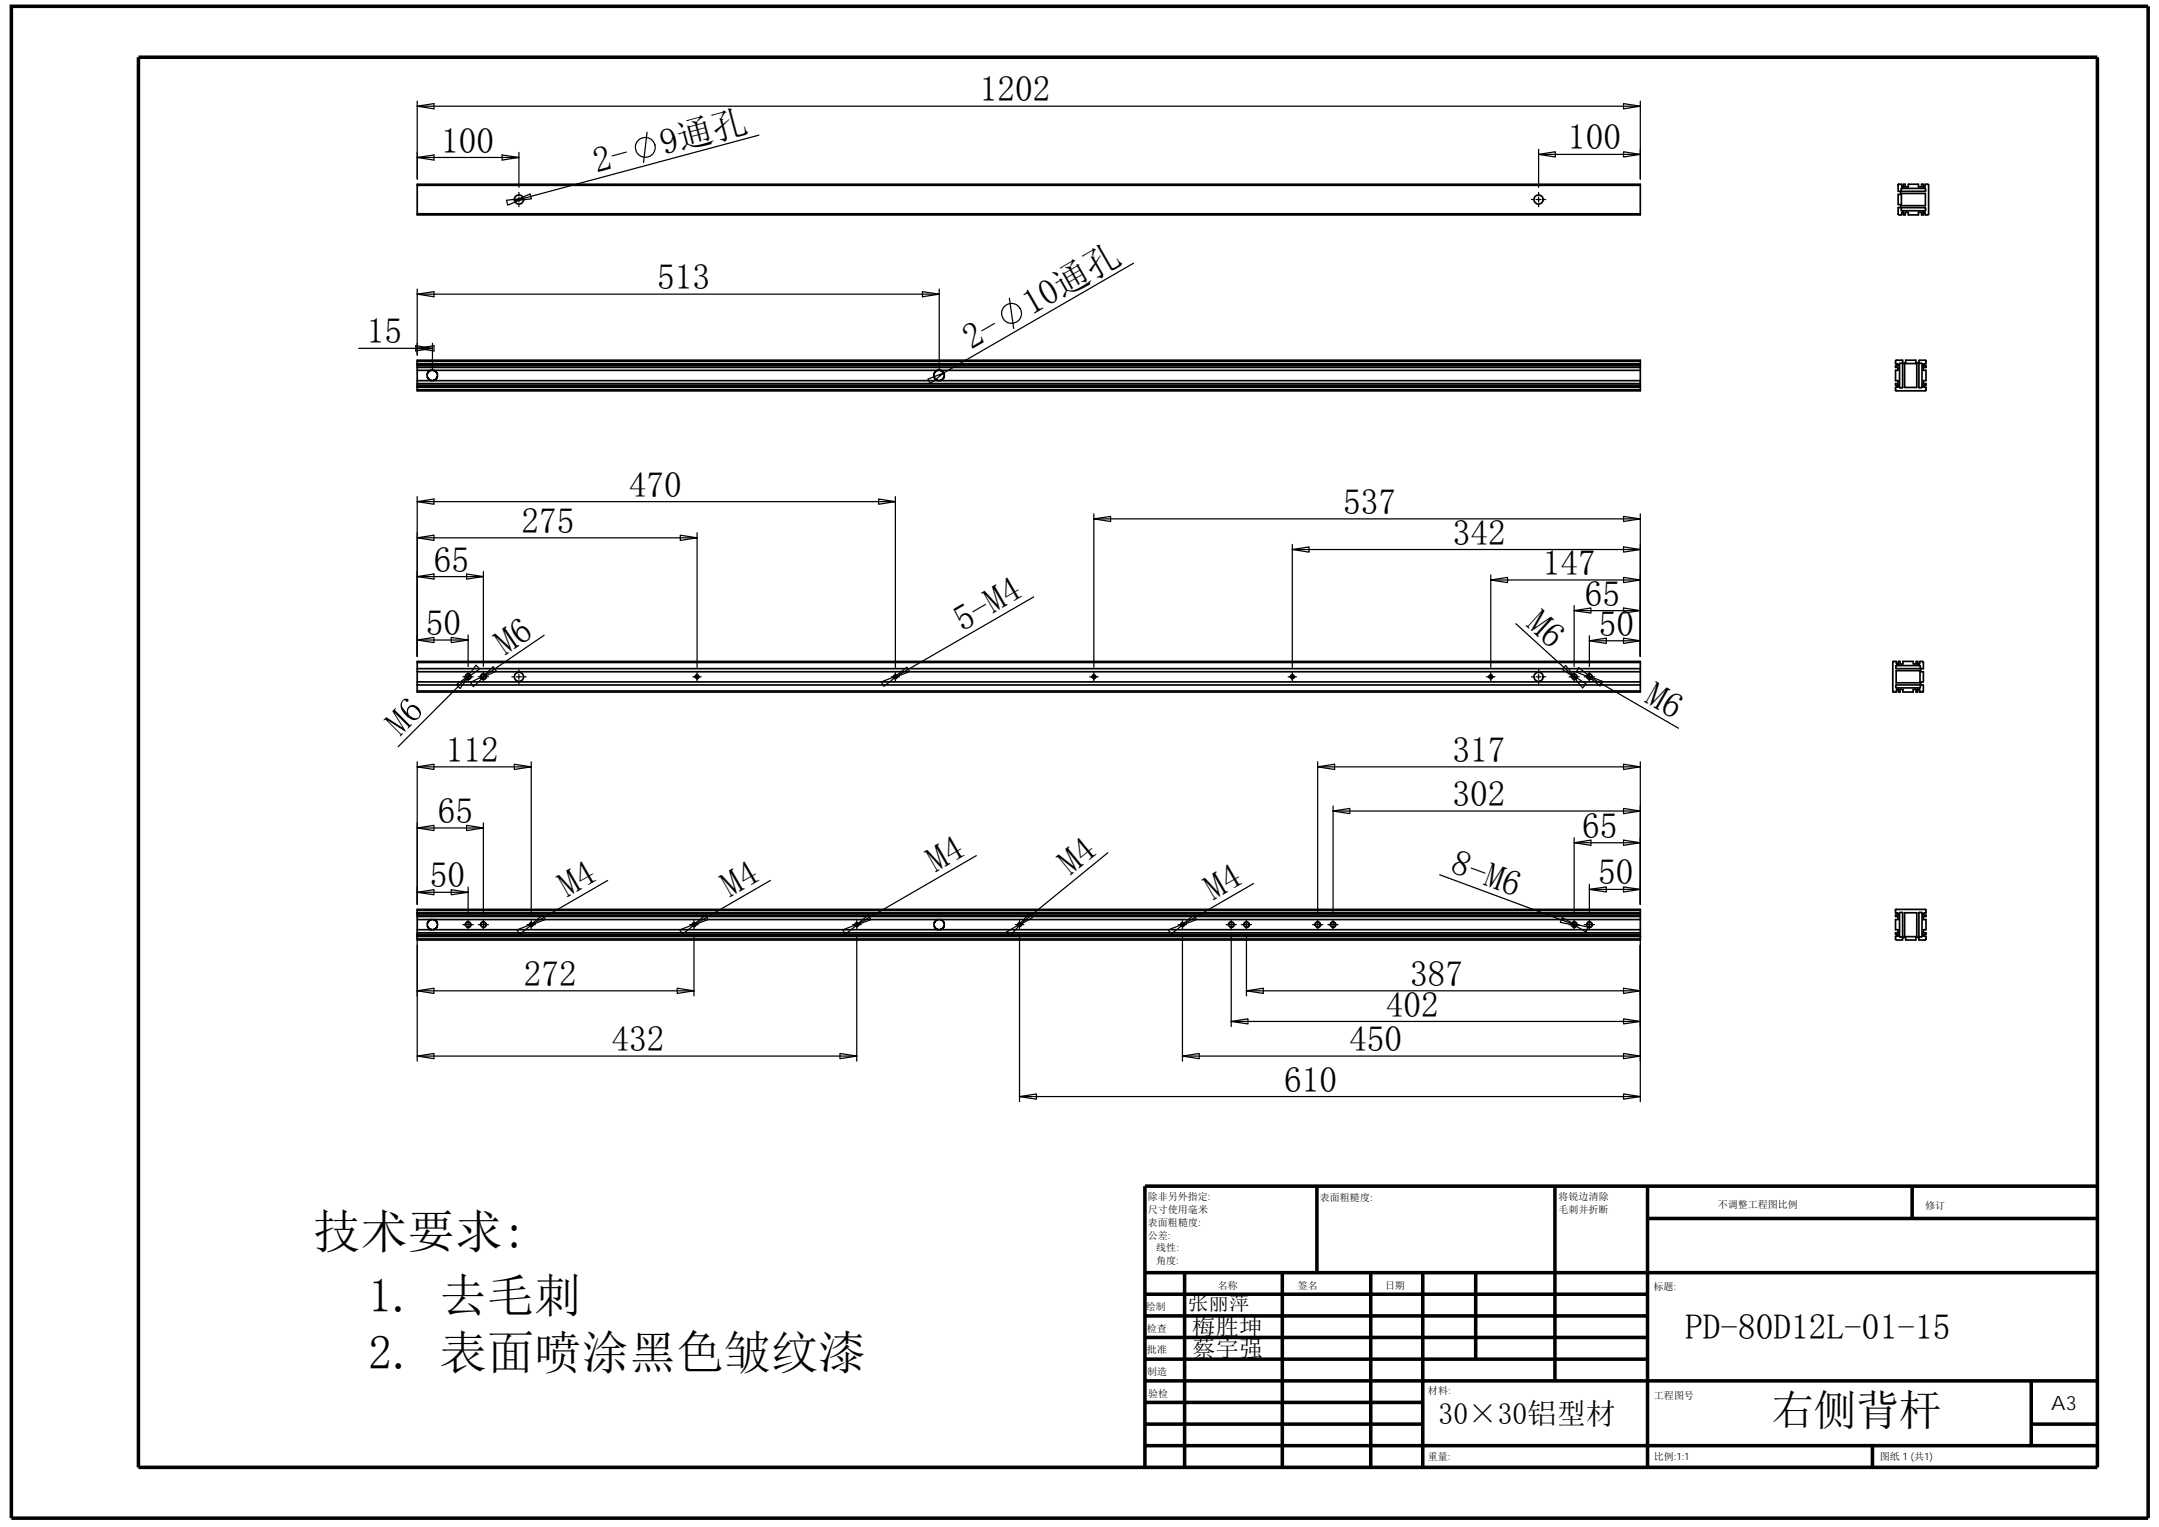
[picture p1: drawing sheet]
<svg xmlns="http://www.w3.org/2000/svg" width="297mm" height="210mm" viewBox="0 0 297 210" stroke-linecap="round" stroke-linejoin="round" font-family="sans-serif">
<g fill="none" stroke="#000" stroke-width=".49">
<path d="M1.6 .9h293.9v207.9h-293.9zM19 7.9h269.6v193.9h-269.6zM157.5 178h69.2M157.5 175h131.1M163 175v26.8M176.4 175v26.8M181.2 163.1v11.9M188.6 175v26.8M195.7 175v26.8M203 175v11.9M213.9 163.1v26.8M226.7 167.6h61.9"/>
<path d="M226.7 163.1v38.7M263.1 163.1v4.5M288.6 163.1h-131.1v38.7M157.5 186.9h69.2M157.5 183.9h69.2M157.5 181h69.2M157.5 198.8h131.1M157.5 195.8h38.2M157.5 192.8h38.2M157.5 189.9h131.1M257.6 198.8v3M279.5 195.8h9.1"/>
<path d="M279.5 189.9v8.9"/>
</g>
<g fill="none" stroke="#000" stroke-width=".23">
<path d="M57.4 29.4h168.3M57.4 25.5v4h168.3v-4.2h-168.3v.2h168.3M261.1 25.5l.1-.2h.4v.2M261.2 25.5v.8h.3v.4h-.3v1.4h.3v.5h-.3v.9h.4l.1-.4h.2v.4h.2v-.3h.4v.3h1.4v-.3h.5v.3h.2v-.4h.2v.2M261.6 25.9h3.3v.4h-3.3zM261.6 26.6h3.3v1.7h-3.3zM261.6 28.6h3.3v.4h-3.3zM261.6 25.5h.1M261.7 25.5v.3h.2v-.5h.2v.4h.4v-.4h1.4v.4h.5v-.4h.2v.5h.2v-.3M264.8 29.3h.1M264.8 25.5h.1M264.9 25.5v-.2l.4 .1v4.1h-.4v-.2"/>
<path d="M57.4 49.5h168.3v4.2h-168.3zM57.4 49.7h168.3M57.4 50h168.3M57.4 50.5h168.3M57.4 50.3h168.3M57.4 52.7h168.3M57.4 53h168.3M57.4 53.6h168.3M57.4 53.2h168.3M57.4 50.1h168.3M57.4 50.9h2.2M57.4 52.3h2"/>
<path d="M59.4 50.9l-.5 .3-.1 .5 .2 .5 .4 .1M59.6 50.9l.5 .3 .1 .5-.2 .5-.4 .1M59.6 50.9h69.7M129.1 50.9l-.5 .3-.1 .5 .2 .5 .4 .1M129.1 52.3h-69.7M129.3 50.9h96.4M129.3 50.9l.5 .3 .1 .5-.2 .5-.4 .1M225.7 52.3h-96.6M261 53.2v.1M261.4 50h.4l-.1 3.3h-.4zM262 50h1.7v3.3h-1.7zM264 50h.4v3.3h-.4z"/>
<path d="M264.8 53.3h.2v.3l-.2 .1h-3.9h-.1v-.4h.2M264.8 53.2v.1M264.8 53.2h-.2v-.2h.4v-.3h-.4v-.4h.4v-1.4h-.4v-.4h.4v-.2h-.4v-.2l.4-.1-.1-.5h-.9v.4h-.4v-.4h-1.4v.4h-.4v-.4l-1 .1v.4l.4 .1v.2h-.4v.2h.3v.4h-.3v1.4h.3v.4h-.3v.3h.4v.2h-.2M57.4 91h168.3v4.2h-168.3zM57.4 91.1h168.3M57.4 91.9h168.3M57.4 92.4h168.3M57.4 93.8h168.3M57.4 94.2h168.3M57.4 95h168.3M123 93l.3-.1 .1 .1v.2l-.2 .1-.2-.1zM260.5 91h.4l.1 .4h.2v-.4h.2v.3h.4v-.3h1.4v.3h.4v-.3h.2v.4h.3v-.4h.5v.9h-.3v.5h.3v1.4h-.3v.4h.3v.8l-.1 .1-.4 .1v-.5h-.3v.5h-.2v-.4h-.4v.4h-1.4v-.4h-.4v.4h-.2v-.5h-.2l-.1 .5-.5-.1z"/>
<path d="M260.8 91.6l3.4-.1v.4h-3.3zM260.9 94.2h3.3v.4h-3.3zM260.9 92.2h3.3v1.7h-3.3zM264.1 95h.1M57.4 126.4v-1.3h168.3v4.2h-168.3v-1.5M57.4 128.8h168.3M57.4 125.2h168.3M57.4 125.5h168.3M57.4 126h168.3M57.4 125.8h168.3M57.4 128.5h168.3M57.4 128.3h168.3"/>
<path d="M57.4 129.1h168.3M57.4 125.6h168.3M57.4 128.7h168.3M59.4 126.4h.2M59.4 127.8h.2M59.4 126.4l-.4 .2-.2 .4v.3l.2 .3 .4 .2h-2M59.4 126.4h-2v1.4M59.6 126.4h69.5M59.6 126.4l.4 .2 .2 .4-.1 .5-.5 .3M129.1 126.4h.2M129.1 127.8h.2M129.1 126.4l-.4 .2-.2 .4v.3l.2 .3 .4 .2h-69.5"/>
<path d="M129.3 126.4l.4 .2 .2 .4-.1 .5-.5 .3h96.4M129.3 126.4h96.4M260.8 125.1h4.1l.1 .4-.4 .1v.2h.4v.2h-.4v.4h.4v1.4h-.4v.5h.4v.2h-.4v.2l.4 .1v.4l-.2 .1h-.8v-.4h-.4v.4h-1.4v-.4h-.4v.4l-1-.1v-.4l.4-.1v-.2h-.4v-.2h.3v-.5h-.3v-1.4h.3v-.4h-.3v-.2h.4v-.2l-.4-.1zM261.4 125.5h.4l-.1 3.3h-.4zM262 125.5h1.7v3.3h-1.7zM264 125.5h.4v3.3h-.4z"/>
<circle cx="71.4" cy="27.4" r=".63"/>
<circle cx="211.7" cy="27.4" r=".63"/>
<circle cx="64.4" cy="93.1" r=".35"/>
<circle cx="66.5" cy="93.1" r=".35"/>
<circle cx="71.4" cy="93.1" r=".63"/>
<circle cx="95.9" cy="93.1" r=".23"/>
<circle cx="150.5" cy="93.1" r=".23"/>
<circle cx="177.8" cy="93.1" r=".23"/>
<circle cx="205.1" cy="93.1" r=".23"/>
<circle cx="211.7" cy="93.1" r=".63"/>
<circle cx="216.6" cy="93.1" r=".35"/>
<circle cx="218.7" cy="93.1" r=".35"/>
<circle cx="64.4" cy="127.2" r=".35"/>
<circle cx="66.5" cy="127.2" r=".35"/>
<circle cx="73.1" cy="127.2" r=".23"/>
<circle cx="95.5" cy="127.2" r=".23"/>
<circle cx="117.9" cy="127.2" r=".23"/>
<circle cx="140.3" cy="127.2" r=".23"/>
<circle cx="162.7" cy="127.2" r=".23"/>
<circle cx="169.4" cy="127.2" r=".35"/>
<circle cx="171.5" cy="127.2" r=".35"/>
<circle cx="181.3" cy="127.2" r=".35"/>
<circle cx="183.4" cy="127.2" r=".35"/>
<circle cx="216.6" cy="127.2" r=".35"/>
<circle cx="218.7" cy="127.2" r=".35"/>
</g>
<g fill="none" stroke="#000" stroke-width=".17">
<path d="M57.4 13.9v10.7M57.4 14.6h168.3M57.4 14.6l2.3-.4v.8zM89 18.2l-.5 4.2M104.4 18.6l-32.4 8.7M223.4 14.2l2.3 .4-2.3 .4zM225.7 13.9v10.7M57.4 39.8v9M57.4 21.7h14M57.4 21.7l2.3-.4v.7zM69.1 21.3l2.3 .4-2.3 .3zM69.7 27.5l2.3-.2-2.1 .9z"/>
<path d="M70.4 27.4h.3M71.1 27.4h.7M71.4 21v4.8M71.4 26.5v.2M71.4 28.1v.3M71.4 27.1v.7M72 27.3l-1.2 .3 2.3-.3-.2-.6-2.1 .9M72.1 27.4h.3M129.2 39.8v11.1M156 36.2l-26.2 15.1M210.7 27.4h.3M211.3 27.4h.7"/>
<path d="M211.7 21.2l2.3-.3v.7zM211.7 20.5v5.3M211.7 26.5v.2M211.7 27.1v.7M211.7 28.1v.3M211.7 21.2h14M212.4 27.4h.3M223.4 20.9l2.3 .3-2.3 .4zM49.4 47.9h10.1M57.2 47.5l2.3 .4-2.3 .4zM57.4 40.4h71.8M57.4 47.9l2.3-.4v.8z"/>
<path d="M57.4 40.4l2.3-.3v.7zM59.5 47.2v3.7M126.9 40.1l2.3 .3-2.3 .4zM127.7 52.1l2.1-.8-1.8 1.4zM129.8 51.3l-.6 .3M138.9 41l.6 4.2M57.4 79.3h9.1M57.4 79.3l2.3-.4v.7zM57.4 74h38.5M57.4 74l2.3-.4v.7zM57.4 69l2.3-.4v.7zM57.4 68.3v22"/>
<path d="M57.4 69h65.8M64.2 78.9l2.3 .4-2.3 .3zM66.5 78.6v13.1M93.6 73.6l2.3 .4-2.3 .3zM95.9 73.3v18.5M120.9 68.6l2.3 .4-2.3 .3zM123.2 68.3v23.5M150.5 71.4l2.3-.4v.7zM150.5 70.7v21.1M150.5 71.4h75.2M177.8 75.6l2.3-.4v.7zM177.8 74.9v16.9"/>
<path d="M177.8 75.6h47.9M205.1 79.8l2.3-.4v.7zM205.1 79.1v12.7M205.1 79.8h20.6M223.4 79.4l2.3 .4-2.3 .3zM223.4 75.2l2.3 .4-2.3 .3zM223.4 71l2.3 .4-2.3 .3zM225.7 70.7v19.6M57.4 88h7M57.4 88l2.3-.3v.7zM62.1 87.7l2.3 .3-2.3 .4zM62.8 94.1l1.9-1.3-1.4 1.9z"/>
<path d="M63.7 93.1h1.4M64 93.2l.2-.5 .3-.1 .2 .2 .1 .2v.3l-.5 .2M64.1 93.4l-9.3 9.3M64.4 87.3v4.4M64.4 92.4v1.4M64.7 92.8l-.6 .6M64.7 93.8l2.1-1-1.7 1.6zM65.5 91.5l.5 .5-1.9 1.4zM65.8 93.1h1.4M66.1 93.2v-.2l.2-.3 .2-.1 .3 .2 .1 .2v.3l-.5 .2M66.1 93.3l1.8-1.6 .4 .6zM66.5 92.4v1.4"/>
<path d="M66.8 92.8l-.7 .5M70.4 93.1h.3M71.1 93.1h.7M71.4 92.1v.3M71.4 93.8v.2M71.4 92.7v.7M72.1 93.1h.3M74.9 87.4l-8.1 5.4M95.3 93.1h1.2M95.6 93.1l.2-.3h.2l.2 .2v.2l-.3 .1h-.1M95.9 92.5v1.1M121.3 93.8l2.1-.9-1.8 1.5z"/>
<path d="M122.6 93.1h1.2M122.9 93.1l.2-.3h.2l.2 .1v.3l-.4 .1M123.2 92.5v1.1M123.4 92.9l-.4 .3 2.1-.8-.3-.7-1.8 1.5M142.2 82.1l-18.8 10.8M149.9 93.1h1.2M150.2 93.1l.2-.3h.2l.2 .2v.2l-.4 .1M150.5 92.5v1.1M177.2 93.1h1.2M177.5 93.1l.2-.3h.2l.2 .2v.2l-.4 .1M177.8 92.5v1.1M204.5 93.1h1.2"/>
<path d="M204.8 93.1l.2-.3h.2l.2 .2v.2l-.3 .1h-.1M205.1 92.5v1.1M208.6 85.8l7.7 7M210.7 93.1h.3M211.3 93.1h.7M211.7 92.1v.3M211.7 93.8v.2M211.7 92.7v.7M212.4 93.1h.3M215.4 91.5l1.5 1.8-2-1.2zM215.9 93.1h1.4M216.2 93.2v-.2l.2-.3 .2-.1 .3 .2 .1 .2-.1 .3-.4 .2"/>
<path d="M216.3 92.8l1.9 1.3-.5 .5zM216.3 92.8l.6 .5M216.6 84l2.3-.4v.7zM216.6 83.3v8.4M216.6 84h9.1M216.6 92.4v1.4M217.2 91.8l1.9 1.5-2.2-.9zM218 93.1h1.4M218.3 93.2l.2-.5 .2-.1 .3 .2 .1 .2-.1 .3-.4 .2M218.3 92.9l.8 .4M218.3 92.9l2.2 .8-.4 .6zM218.7 88.1l2.3-.3v.7z"/>
<path d="M218.7 87.4v4.3M218.7 88.1h7M218.7 92.4v1.4M219.1 93.3l11.8 6.8M223.4 83.6l2.3 .4-2.3 .3zM223.4 87.8l2.3 .3-2.3 .4zM57.4 105.5h15.7M57.4 113.9l2.3-.4v.7zM57.4 105.5l2.3-.4v.7zM57.4 104.8v19.6M57.4 113.9h9.1M64.2 113.5l2.3 .4-2.3 .3z"/>
<path d="M66.5 113.2v12.6M70.8 105.1l2.3 .4-2.3 .3zM73.1 104.8v21.1M134.3 117.7l-16.2 9.3M152.4 117.3l-11.9 9.7M181.3 105.5l2.3-.4v.7zM181.3 104.8v21M181.3 105.5h44.4M183.4 111.5l2.3-.3v.7zM183.4 111.5h42.3l-2.3 .4v-.7l2.3 .3M183.4 110.8v15M216.6 115.9l2.3-.4v.7z"/>
<path d="M216.6 115.2v10.6M216.6 115.9h9.1M223.4 105.1l2.3 .4-2.3 .3zM223.4 115.5l2.3 .4-2.3 .3zM225.7 104.8v19.6M57.4 122.7l2.3-.4v.7zM57.4 136.2l2.3-.3v.7zM57.4 122.7h7M57.4 136.2h38.1M57.4 128.5v17.4M62.1 122.3l2.3 .4-2.3 .3zM63.7 127.1h1.4"/>
<path d="M64 127.3l.2-.5 .2-.1 .3 .2 .1 .2v.3l-.5 .2M64.4 122v3.8M64.4 126.4v1.4M65.8 127.1h1.4M66.1 127.3v-.2l.2-.3 .2-.1 .3 .2 .1 .2v.3l-.3 .2h-.2M66.5 126.4v1.4M71.1 127.9l2.2-.9-1.8 1.5zM72.5 127.1h1.2M72.8 127.2v-.1l.2-.2h.2l.1 .2v.2l-.3 .1M73.1 126.6v1.1M73.3 127l-.5 .3 2.2-.9-.3-.6-1.9 1.5M83.6 121.1l-10.3 5.9"/>
<path d="M93.2 135.9l2.3 .3-2.3 .4zM93.5 127.9l2.2-.9-1.8 1.5zM94.9 127.1h1.2M95.2 127.2l.2-.3h.2l.1 .2v.2l-.3 .1M95.2 127.3l1.9-1.5 .3 .6zM95.5 128.4v8.5M95.5 126.6v1.1M95.7 127l-.5 .3M106 121.1l-10.3 5.9M115.9 127.9l2.2-.9-1.8 1.5zM117.3 127.1h1.2M117.6 127.2l.2-.3h.2l.1 .2v.2l-.3 .1"/>
<path d="M117.6 127.3l1.9-1.5 .3 .6zM117.9 126.6v1.1M117.9 128.4v17.5M118.1 127l-.5 .3M138.5 128.2l2-1.2-1.6 1.7zM139.7 127.1h1.2M140 127.2v-.1l.2-.2h.2l.1 .2v.2l-.3 .1M140.3 126.6v1.1M140.3 128.4v23.1M140.5 127l-.4 .3M141.6 125.6l.5 .6-2 1.1zM160.7 127.9l2.2-.9-1.8 1.5z"/>
<path d="M162.1 127.1h1.2M162.4 127.2l.2-.3h.2l.1 .2v.2l-.3 .1M162.4 127.3l1.9-1.5 .3 .6zM162.7 128.4v17.5M162.7 126.6v1.1M162.9 127l-.5 .3M168.7 127.1h1.4M169 127.3v-.2l.2-.3 .2-.1 .3 .2 .1 .2v.2l-.3 .3h-.2M169.4 128.5v12.7M169.4 126.4v1.4M170.8 127.1h1.4M171.1 127.3l.2-.5 .2-.1 .3 .2 .1 .2v.3l-.5 .2"/>
<path d="M171.5 136.2l2.3-.3v.7zM171.5 128.5v8.4M171.5 136.2h54.2M171.5 126.4v1.4M172.5 121.5l-9.6 5.5M180.6 127.1h1.4M180.9 127.3l.2-.5 .2-.1 .3 .2 .1 .2v.3l-.5 .2M181.3 126.4v1.4M182.7 127.1h1.4M183 127.3l.2-.5 .3-.1 .2 .2 .1 .2v.3l-.5 .2M183.4 126.4v1.4M198.1 120.3l18.1 6.7"/>
<path d="M215.9 127.1h1.4M216.2 127.3v-.2l.2-.3 .2-.1 .3 .2 .1 .2v.2l-.4 .3h-.1M216.2 127l.8 .3-2.1-1.1-.2 .6 2.3 .5M216.2 127l2.3 .5-.3 .6zM216.6 126.4v1.4M218 127.1h1.4M218.3 127.3l.2-.5 .2-.1 .3 .2 .1 .2v.3l-.5 .2M218.7 122.3l2.3-.3v.7zM218.7 121.6v4.2M218.7 122.3h7M218.7 126.4v1.4M223.4 135.9l2.3 .3-2.3 .4z"/>
<path d="M223.4 122l2.3 .3-2.3 .4zM225.7 128.5v23M57.4 145.2l2.3-.3v.7zM57.4 145.2h60.5M115.6 144.9l2.3 .3-2.3 .4zM140.3 150.8l2.3-.4v.8zM140.3 150.8h85.4M162.7 145.2l2.3-.3v.7zM162.7 145.2h63M169.4 140.5l2.3-.4v.7zM169.4 140.5h56.3M223.4 140.1l2.3 .4-2.3 .3z"/>
<path d="M223.4 144.9l2.3 .3-2.3 .4zM223.4 150.4l2.3 .4-2.3 .4z"/>
<circle cx="88.8" cy="20.3" r="1.37"/>
<circle cx="139.2" cy="43.1" r="1.37"/>
</g>
<g font-size="6.5">
<text x="43.1" y="171.6">技术要求:</text>
<text x="50.7" y="180.4">1. 去毛刺</text>
<text x="50.7" y="188.2">2. 表面喷涂黑色皱纹漆</text>
</g>
<text font-size="5.9" x="243.7" y="196">右侧背杆</text>
<g font-size="4.9">
<text x="134.8" y="13.9">1202</text>
<text x="60.7" y="21">100</text>
<text x="82.1" y="23.8" transform="rotate(-15 82.1 23.8)">2-</text>
<text x="91.3" y="21.3" transform="rotate(-15 91.3 21.3)">9通孔</text>
<text x="215.7" y="20.6">100</text>
<text x="90.4" y="39.8">513</text>
<text x="50.5" y="47.2">15</text>
<text x="141.9" y="43.4" transform="rotate(-30 141.9 43.4)">10通孔</text>
<text x="133.7" y="48.2" transform="rotate(-30 133.7 48.2)">2-</text>
<text x="86.5" y="68.3">470</text>
<text x="184.8" y="70.7">537</text>
<text x="71.8" y="73.3">275</text>
<text x="199.9" y="74.9">342</text>
<text x="59.7" y="78.6">65</text>
<text x="212.3" y="79.1">147</text>
<text x="218.1" y="83.3">65</text>
<text x="58.6" y="87.3">50</text>
<text x="132.4" y="86.9" transform="rotate(-30 132.4 86.9)">5-M4</text>
<text x="209.8" y="86" transform="rotate(42 209.8 86)">M6</text>
<text x="220" y="87.4">50</text>
<text x="69.6" y="90.2" transform="rotate(-34 69.6 90.2)">M6</text>
<text x="55.1" y="101.4" transform="rotate(-45 55.1 101.4)">M6</text>
<text x="226.1" y="96.5" transform="rotate(30 226.1 96.5)">M6</text>
<text x="61.3" y="104.8">112</text>
<text x="199.8" y="104.8">317</text>
<text x="60.2" y="113.2">65</text>
<text x="199.8" y="110.8">302</text>
<text x="199.4" y="120" transform="rotate(20 199.4 120)">8-M6</text>
<text x="217.7" y="115.2">65</text>
<text x="59.1" y="122">50</text>
<text x="78.1" y="123.5" transform="rotate(-30 78.1 123.5)">M4</text>
<text x="100.5" y="123.5" transform="rotate(-30 100.5 123.5)">M4</text>
<text x="128.8" y="120" transform="rotate(-30 128.8 120)">M4</text>
<text x="147.3" y="120.5" transform="rotate(-39 147.3 120.5)">M4</text>
<text x="166.9" y="123.9" transform="rotate(-30 166.9 123.9)">M4</text>
<text x="219.9" y="121.6">50</text>
<text x="72.1" y="135.6">272</text>
<text x="194" y="135.6">387</text>
<text x="190.7" y="139.8">402</text>
<text x="84.1" y="144.5">432</text>
<text x="185.6" y="144.5">450</text>
<text x="176.7" y="150.1">610</text>
<text x="231.8" y="184.2">PD-80D12L-01-15</text>
</g>
<text font-size="4.1" x="197.9" y="195.8">30×30铝型材</text>
<g font-size="3.3">
<text x="164" y="183.6">梅胜坤</text>
<text x="164" y="186.6">蔡宇强</text>
</g>
<text font-size="2.8" x="163.4" y="180.2">张丽萍</text>
<text font-size="2.7" x="282.2" y="193.8">A3</text>
<g font-size="1.4">
<text x="157.9" y="165.1">除非另外指定:</text>
<text x="157.9" y="166.8">尺寸使用毫米</text>
<text x="181.6" y="165.1">表面粗糙度:</text>
<text x="214.4" y="166.8">毛刺并折断</text>
<text x="214.4" y="165">将锐边清除</text>
<text x="236.3" y="166.1">不调整工程图比例</text>
<text x="264.9" y="166.2">修订</text>
<text x="157.9" y="168.6">表面粗糙度:</text>
<text x="157.9" y="170.3">公差:</text>
<text x="159.1" y="173.8">角度:</text>
<text x="159.1" y="172.1">线性:</text>
<text x="167.6" y="177.3">名称</text>
<text x="178.5" y="177.2">签名</text>
<text x="190.6" y="177.2">日期</text>
<text x="227.5" y="177.4">标题:</text>
<text x="157.7" y="180.1">绘制</text>
<text x="157.8" y="186">批准</text>
<text x="157.8" y="183.1">检查</text>
<text x="157.8" y="189">制造</text>
<text x="196.5" y="191.6">材料:</text>
<text x="158" y="192.1">验检</text>
<text x="227.6" y="192.4">工程图号</text>
<text x="196.4" y="200.8">重量:</text>
<text x="227.6" y="200.8">比例:1:1</text>
<text x="258.7" y="200.8">图纸 1 (共1)</text>
</g>
</svg>
